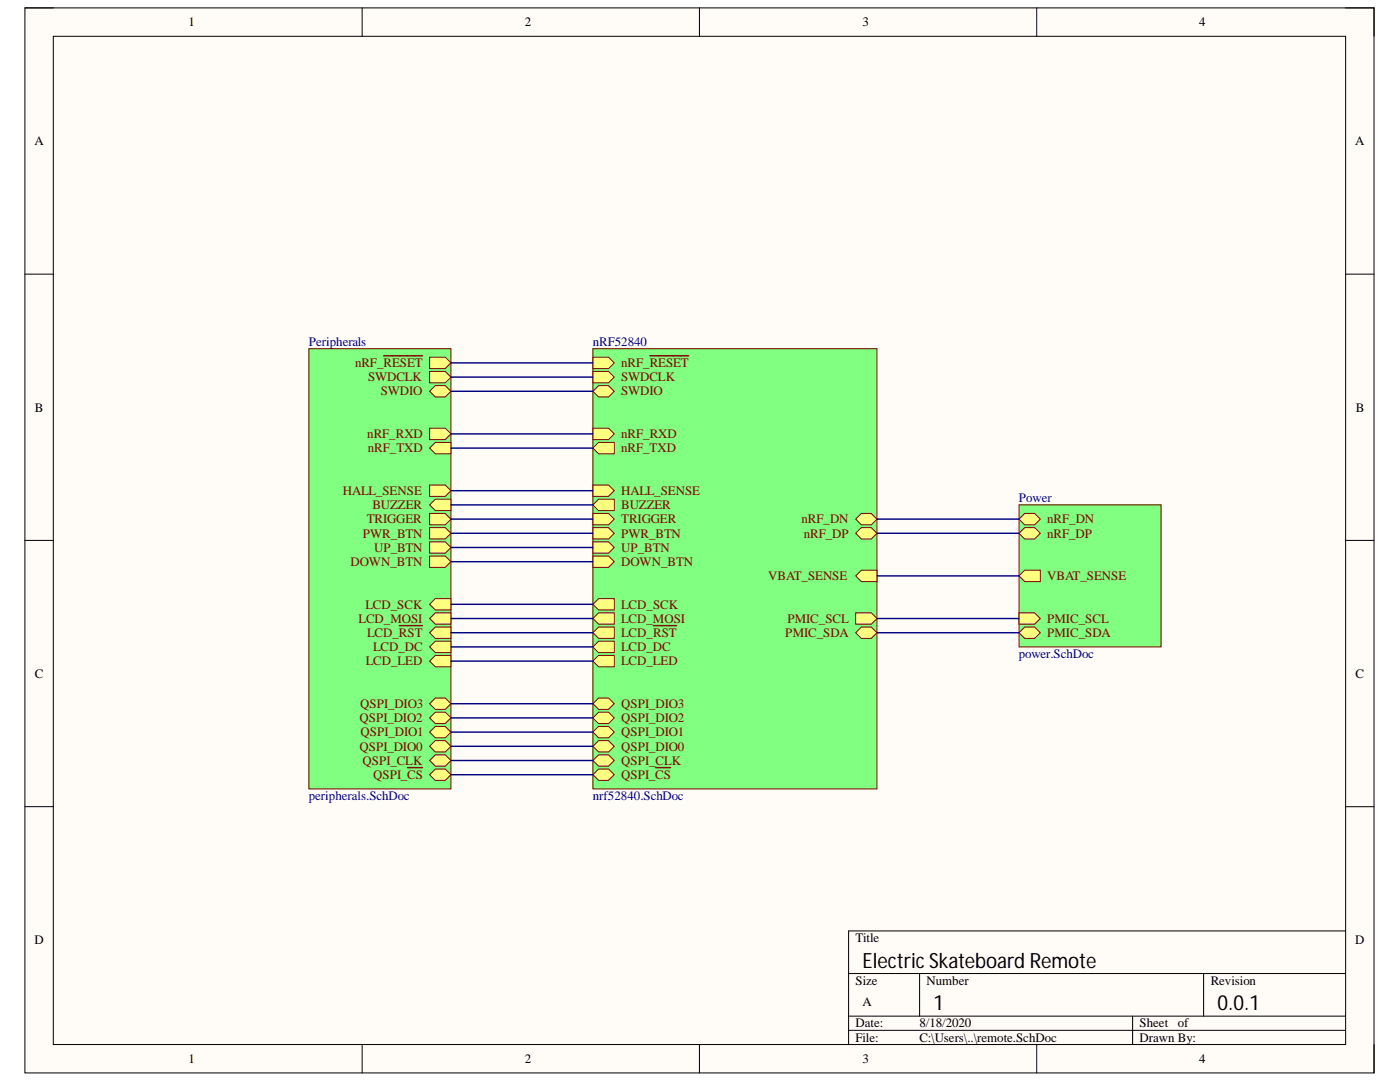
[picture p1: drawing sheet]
<svg xmlns="http://www.w3.org/2000/svg" width="279mm" height="216mm" viewBox="0 0 279 216" stroke-linecap="round" stroke-linejoin="round" font-family="sans-serif">
<path d="M5 1.6h269.2v212.5h-269.2z" fill-rule="evenodd" fill="#fffcf8"/>
<path d="M5 1.6h269.2v212.5h-269.2z" fill="none" stroke="#000" stroke-width=".2"/>
<path d="M10.6 7.2h257.9v201.2h-257.9z" fill-rule="evenodd" fill="#fffcf8"/>
<g fill="none" stroke="#000" stroke-width=".2">
<path d="M5 1.6h5.6M10.6 7.2h257.9v201.2h-257.9zM72.3 1.6v5.6M139.6 1.6v5.6M206.9 1.6v5.6M268.5 1.6h5.7v5.6M5 54.7h5.6M268.5 54.7h5.7M5 107.8h5.6M268.5 107.8h5.7M5 161h5.6M268.5 161h5.7"/>
<path d="M169.4 194.3h99.1M183.5 194.3v8.5M240.2 194.3v8.5M268.5 185.8h-99.1v22.6M72.3 208.4v5.7M139.6 208.4v5.7M169.4 202.8h99.1M169.4 205.6h99.1M206.9 208.4v5.7M226 202.8v5.6M274.2 208.4v5.7"/>
</g>
<path d="M118.3 69.6h56.7v87.8h-56.7z" fill-rule="evenodd" fill="#80ff80"/>
<path d="M118.3 69.6h56.7v87.8h-56.7z" fill="none" stroke="#800000" stroke-width=".2"/>
<path d="M118.3 85.4h3.2l1.1 1.2-1.1 1.1h-3.2z" fill-rule="evenodd" fill="#ffff80"/>
<path d="M118.3 85.4h3.2l1.1 1.2-1.1 1.1h-3.2z" fill="none" stroke="#800000" stroke-width=".2"/>
<path d="M118.3 108.1h3.2l1.1 1.1-1.1 1.2h-3.2z" fill-rule="evenodd" fill="#ffff80"/>
<path d="M118.3 108.1h3.2l1.1 1.1-1.1 1.2h-3.2z" fill="none" stroke="#800000" stroke-width=".2"/>
<path d="M118.3 146.1l1.2-1.2h2l1.1 1.2-1.1 1.1h-2z" fill-rule="evenodd" fill="#ffff80"/>
<path d="M118.3 146.1l1.2-1.2h2l1.1 1.2-1.1 1.1h-2z" fill="none" stroke="#800000" stroke-width=".2"/>
<path d="M118.3 154.6l1.2-1.2h2l1.1 1.2-1.1 1.1h-2z" fill-rule="evenodd" fill="#ffff80"/>
<path d="M118.3 154.6l1.2-1.2h2l1.1 1.2-1.1 1.1h-2z" fill="none" stroke="#800000" stroke-width=".2"/>
<path d="M130.8 153.2h3" fill="none" stroke="#800000" stroke-width=".29"/>
<path d="M118.3 110.9h3.2l1.1 1.2-1.1 1.1h-3.2z" fill-rule="evenodd" fill="#ffff80"/>
<path d="M118.3 110.9h3.2l1.1 1.2-1.1 1.1h-3.2z" fill="none" stroke="#800000" stroke-width=".2"/>
<path d="M118.3 100.7l1.2-1.1h3.1v2.3h-3.1z" fill-rule="evenodd" fill="#ffff80"/>
<path d="M118.3 100.7l1.2-1.1h3.1v2.3h-3.1z" fill="none" stroke="#800000" stroke-width=".2"/>
<path d="M118.3 71.3h3.2l1.1 1.1-1.1 1.1h-3.2z" fill-rule="evenodd" fill="#ffff80"/>
<path d="M118.3 71.3h3.2l1.1 1.1-1.1 1.1h-3.2z" fill="none" stroke="#800000" stroke-width=".2"/>
<path d="M129.7 71h7.7" fill="none" stroke="#800000" stroke-width=".29"/>
<path d="M118.3 78.1l1.2-1.2h2l1.1 1.2-1.1 1.1h-2z" fill-rule="evenodd" fill="#ffff80"/>
<path d="M118.3 78.1l1.2-1.2h2l1.1 1.2-1.1 1.1h-2z" fill="none" stroke="#800000" stroke-width=".2"/>
<path d="M118.3 129.1l1.2-1.2h3.1v2.3h-3.1z" fill-rule="evenodd" fill="#ffff80"/>
<path d="M118.3 129.1l1.2-1.2h3.1v2.3h-3.1z" fill="none" stroke="#800000" stroke-width=".2"/>
<path d="M170.8 103.6l1.1-1.2h2l1.1 1.2-1.1 1.1h-2z" fill-rule="evenodd" fill="#ffff80"/>
<path d="M170.8 103.6l1.1-1.2h2l1.1 1.2-1.1 1.1h-2z" fill="none" stroke="#800000" stroke-width=".2"/>
<path d="M118.3 148.9l1.2-1.1h2l1.1 1.1-1.1 1.1h-2z" fill-rule="evenodd" fill="#ffff80"/>
<path d="M118.3 148.9l1.2-1.1h2l1.1 1.1-1.1 1.1h-2z" fill="none" stroke="#800000" stroke-width=".2"/>
<path d="M118.3 120.6l1.2-1.2h3.1v2.3h-3.1z" fill-rule="evenodd" fill="#ffff80"/>
<path d="M118.3 120.6l1.2-1.2h3.1v2.3h-3.1z" fill="none" stroke="#800000" stroke-width=".2"/>
<path d="M170.8 106.4l1.1-1.1h2l1.1 1.1-1.1 1.2h-2z" fill-rule="evenodd" fill="#ffff80"/>
<path d="M170.8 106.4l1.1-1.1h2l1.1 1.1-1.1 1.2h-2z" fill="none" stroke="#800000" stroke-width=".2"/>
<path d="M118.3 143.3l1.2-1.2h2l1.1 1.2-1.1 1.1h-2z" fill-rule="evenodd" fill="#ffff80"/>
<path d="M118.3 143.3l1.2-1.2h2l1.1 1.2-1.1 1.1h-2z" fill="none" stroke="#800000" stroke-width=".2"/>
<path d="M118.3 151.8l1.2-1.2h2l1.1 1.2-1.1 1.1h-2z" fill-rule="evenodd" fill="#ffff80"/>
<path d="M118.3 151.8l1.2-1.2h2l1.1 1.2-1.1 1.1h-2z" fill="none" stroke="#800000" stroke-width=".2"/>
<path d="M118.3 74.1h3.2l1.1 1.1-1.1 1.2h-3.2z" fill-rule="evenodd" fill="#ffff80"/>
<path d="M118.3 74.1h3.2l1.1 1.1-1.1 1.2h-3.2z" fill="none" stroke="#800000" stroke-width=".2"/>
<path d="M118.3 96.8h3.2l1.1 1.1-1.1 1.1h-3.2z" fill-rule="evenodd" fill="#ffff80"/>
<path d="M118.3 96.8h3.2l1.1 1.1-1.1 1.1h-3.2z" fill="none" stroke="#800000" stroke-width=".2"/>
<path d="M118.3 123.4l1.2-1.1h3.1v2.2h-3.1z" fill-rule="evenodd" fill="#ffff80"/>
<path d="M118.3 123.4l1.2-1.1h3.1v2.2h-3.1z" fill="none" stroke="#800000" stroke-width=".2"/>
<path d="M118.3 105.3h3.2l1.1 1.1-1.1 1.1h-3.2z" fill-rule="evenodd" fill="#ffff80"/>
<path d="M118.3 105.3h3.2l1.1 1.1-1.1 1.1h-3.2z" fill="none" stroke="#800000" stroke-width=".2"/>
<path d="M118.3 102.4h3.2l1.1 1.2-1.1 1.1h-3.2z" fill-rule="evenodd" fill="#ffff80"/>
<path d="M118.3 102.4h3.2l1.1 1.2-1.1 1.1h-3.2z" fill="none" stroke="#800000" stroke-width=".2"/>
<path d="M118.3 126.3l1.2-1.2h3.1v2.3h-3.1z" fill-rule="evenodd" fill="#ffff80"/>
<path d="M118.3 126.3l1.2-1.2h3.1v2.3h-3.1z" fill="none" stroke="#800000" stroke-width=".2"/>
<path d="M130.4 124.8h4.6" fill="none" stroke="#800000" stroke-width=".29"/>
<path d="M118.3 140.4l1.2-1.1h2l1.1 1.1-1.1 1.1h-2z" fill-rule="evenodd" fill="#ffff80"/>
<path d="M118.3 140.4l1.2-1.1h2l1.1 1.1-1.1 1.1h-2z" fill="none" stroke="#800000" stroke-width=".2"/>
<path d="M118.3 89.4l1.2-1.1h3.1v2.2h-3.1z" fill-rule="evenodd" fill="#ffff80"/>
<path d="M118.3 89.4l1.2-1.1h3.1v2.2h-3.1z" fill="none" stroke="#800000" stroke-width=".2"/>
<path d="M170.8 114.9l1.1-1.1h3.1v2.3h-3.1z" fill-rule="evenodd" fill="#ffff80"/>
<path d="M170.8 114.9l1.1-1.1h3.1v2.3h-3.1z" fill="none" stroke="#800000" stroke-width=".2"/>
<path d="M170.8 122.3h3.1l1.1 1.1-1.1 1.2h-3.1z" fill-rule="evenodd" fill="#ffff80"/>
<path d="M170.8 122.3h3.1l1.1 1.1-1.1 1.2h-3.1z" fill="none" stroke="#800000" stroke-width=".2"/>
<path d="M171.9 125.1h2l1.1 1.2-1.1 1.1h-2l-1.1-1.1z" fill-rule="evenodd" fill="#ffff80"/>
<path d="M171.9 125.1h2l1.1 1.2-1.1 1.1h-2l-1.1-1.1z" fill="none" stroke="#800000" stroke-width=".2"/>
<path d="M118.3 131.9l1.2-1.1h3.1v2.2h-3.1z" fill-rule="evenodd" fill="#ffff80"/>
<path d="M118.3 131.9l1.2-1.1h3.1v2.2h-3.1z" fill="none" stroke="#800000" stroke-width=".2"/>
<path d="M203.4 100.7h28.3v28.4h-28.3z" fill-rule="evenodd" fill="#80ff80"/>
<path d="M203.4 100.7h28.3v28.4h-28.3z" fill="none" stroke="#800000" stroke-width=".2"/>
<path d="M203.4 106.4l1.1-1.1h2l1.1 1.1-1.1 1.2h-2z" fill-rule="evenodd" fill="#ffff80"/>
<path d="M203.4 106.4l1.1-1.1h2l1.1 1.1-1.1 1.2h-2z" fill="none" stroke="#800000" stroke-width=".2"/>
<path d="M203.4 103.6l1.1-1.2h2l1.1 1.2-1.1 1.1h-2z" fill-rule="evenodd" fill="#ffff80"/>
<path d="M203.4 103.6l1.1-1.2h2l1.1 1.2-1.1 1.1h-2z" fill="none" stroke="#800000" stroke-width=".2"/>
<path d="M203.4 114.9l1.1-1.1h3.1v2.3h-3.1z" fill-rule="evenodd" fill="#ffff80"/>
<path d="M203.4 114.9l1.1-1.1h3.1v2.3h-3.1z" fill="none" stroke="#800000" stroke-width=".2"/>
<path d="M204.5 125.1h2l1.1 1.2-1.1 1.1h-2l-1.1-1.1z" fill-rule="evenodd" fill="#ffff80"/>
<path d="M204.5 125.1h2l1.1 1.2-1.1 1.1h-2l-1.1-1.1z" fill="none" stroke="#800000" stroke-width=".2"/>
<path d="M203.4 122.3h3.1l1.1 1.1-1.1 1.2h-3.1z" fill-rule="evenodd" fill="#ffff80"/>
<path d="M203.4 122.3h3.1l1.1 1.1-1.1 1.2h-3.1z" fill="none" stroke="#800000" stroke-width=".2"/>
<path d="M61.7 69.6h28.3v87.8h-28.3z" fill-rule="evenodd" fill="#80ff80"/>
<path d="M61.7 69.6h28.3v87.8h-28.3z" fill="none" stroke="#800000" stroke-width=".2"/>
<path d="M85.7 120.6l1.2-1.2h3.1v2.3h-3.1z" fill-rule="evenodd" fill="#ffff80"/>
<path d="M85.7 120.6l1.2-1.2h3.1v2.3h-3.1z" fill="none" stroke="#800000" stroke-width=".2"/>
<path d="M85.7 123.4l1.2-1.1h3.1v2.2h-3.1z" fill-rule="evenodd" fill="#ffff80"/>
<path d="M85.7 123.4l1.2-1.1h3.1v2.2h-3.1z" fill="none" stroke="#800000" stroke-width=".2"/>
<path d="M85.7 126.3l1.2-1.2h3.1v2.3h-3.1z" fill-rule="evenodd" fill="#ffff80"/>
<path d="M85.7 126.3l1.2-1.2h3.1v2.3h-3.1z" fill="none" stroke="#800000" stroke-width=".2"/>
<path d="M79.7 124.8h4.6" fill="none" stroke="#800000" stroke-width=".29"/>
<path d="M85.7 129.1l1.2-1.2h3.1v2.3h-3.1z" fill-rule="evenodd" fill="#ffff80"/>
<path d="M85.7 129.1l1.2-1.2h3.1v2.3h-3.1z" fill="none" stroke="#800000" stroke-width=".2"/>
<path d="M85.7 74.1h3.2l1.1 1.1-1.1 1.2h-3.2z" fill-rule="evenodd" fill="#ffff80"/>
<path d="M85.7 74.1h3.2l1.1 1.1-1.1 1.2h-3.2z" fill="none" stroke="#800000" stroke-width=".2"/>
<path d="M85.7 71.3h3.2l1.1 1.1-1.1 1.1h-3.2z" fill-rule="evenodd" fill="#ffff80"/>
<path d="M85.7 71.3h3.2l1.1 1.1-1.1 1.1h-3.2z" fill="none" stroke="#800000" stroke-width=".2"/>
<path d="M76.6 71h7.7" fill="none" stroke="#800000" stroke-width=".28"/>
<path d="M85.7 78.1l1.2-1.2h2l1.1 1.2-1.1 1.1h-2z" fill-rule="evenodd" fill="#ffff80"/>
<path d="M85.7 78.1l1.2-1.2h2l1.1 1.2-1.1 1.1h-2z" fill="none" stroke="#800000" stroke-width=".2"/>
<path d="M85.7 89.4l1.2-1.1h3.1v2.2h-3.1z" fill-rule="evenodd" fill="#ffff80"/>
<path d="M85.7 89.4l1.2-1.1h3.1v2.2h-3.1z" fill="none" stroke="#800000" stroke-width=".2"/>
<path d="M85.7 85.4h3.2l1.1 1.2-1.1 1.1h-3.2z" fill-rule="evenodd" fill="#ffff80"/>
<path d="M85.7 85.4h3.2l1.1 1.2-1.1 1.1h-3.2z" fill="none" stroke="#800000" stroke-width=".2"/>
<path d="M85.7 154.6l1.2-1.2h2l1.1 1.2-1.1 1.1h-2z" fill-rule="evenodd" fill="#ffff80"/>
<path d="M85.7 154.6l1.2-1.2h2l1.1 1.2-1.1 1.1h-2z" fill="none" stroke="#800000" stroke-width=".2"/>
<path d="M81.3 153.2h3" fill="none" stroke="#800000" stroke-width=".29"/>
<path d="M85.7 151.8l1.2-1.2h2l1.1 1.2-1.1 1.1h-2z" fill-rule="evenodd" fill="#ffff80"/>
<path d="M85.7 151.8l1.2-1.2h2l1.1 1.2-1.1 1.1h-2z" fill="none" stroke="#800000" stroke-width=".2"/>
<path d="M85.7 148.9l1.2-1.1h2l1.1 1.1-1.1 1.1h-2z" fill-rule="evenodd" fill="#ffff80"/>
<path d="M85.7 148.9l1.2-1.1h2l1.1 1.1-1.1 1.1h-2z" fill="none" stroke="#800000" stroke-width=".2"/>
<path d="M85.7 146.1l1.2-1.2h2l1.1 1.2-1.1 1.1h-2z" fill-rule="evenodd" fill="#ffff80"/>
<path d="M85.7 146.1l1.2-1.2h2l1.1 1.2-1.1 1.1h-2z" fill="none" stroke="#800000" stroke-width=".2"/>
<path d="M85.7 143.3l1.2-1.2h2l1.1 1.2-1.1 1.1h-2z" fill-rule="evenodd" fill="#ffff80"/>
<path d="M85.7 143.3l1.2-1.2h2l1.1 1.2-1.1 1.1h-2z" fill="none" stroke="#800000" stroke-width=".2"/>
<path d="M85.7 140.4l1.2-1.1h2l1.1 1.1-1.1 1.1h-2z" fill-rule="evenodd" fill="#ffff80"/>
<path d="M85.7 140.4l1.2-1.1h2l1.1 1.1-1.1 1.1h-2z" fill="none" stroke="#800000" stroke-width=".2"/>
<path d="M85.7 131.9l1.2-1.1h3.1v2.2h-3.1z" fill-rule="evenodd" fill="#ffff80"/>
<path d="M85.7 131.9l1.2-1.1h3.1v2.2h-3.1z" fill="none" stroke="#800000" stroke-width=".2"/>
<path d="M85.7 100.7l1.2-1.1h3.1v2.3h-3.1z" fill-rule="evenodd" fill="#ffff80"/>
<path d="M85.7 100.7l1.2-1.1h3.1v2.3h-3.1z" fill="none" stroke="#800000" stroke-width=".2"/>
<path d="M85.7 110.9h3.2l1.1 1.2-1.1 1.1h-3.2z" fill-rule="evenodd" fill="#ffff80"/>
<path d="M85.7 110.9h3.2l1.1 1.2-1.1 1.1h-3.2z" fill="none" stroke="#800000" stroke-width=".2"/>
<path d="M85.7 102.4h3.2l1.1 1.2-1.1 1.1h-3.2z" fill-rule="evenodd" fill="#ffff80"/>
<path d="M85.7 102.4h3.2l1.1 1.2-1.1 1.1h-3.2z" fill="none" stroke="#800000" stroke-width=".2"/>
<path d="M85.7 96.8h3.2l1.1 1.1-1.1 1.1h-3.2z" fill-rule="evenodd" fill="#ffff80"/>
<path d="M85.7 96.8h3.2l1.1 1.1-1.1 1.1h-3.2z" fill="none" stroke="#800000" stroke-width=".2"/>
<path d="M85.7 105.3h3.2l1.1 1.1-1.1 1.1h-3.2z" fill-rule="evenodd" fill="#ffff80"/>
<path d="M85.7 105.3h3.2l1.1 1.1-1.1 1.1h-3.2z" fill="none" stroke="#800000" stroke-width=".2"/>
<path d="M85.7 108.1h3.2l1.1 1.1-1.1 1.2h-3.2z" fill-rule="evenodd" fill="#ffff80"/>
<path d="M85.7 108.1h3.2l1.1 1.1-1.1 1.2h-3.2z" fill="none" stroke="#800000" stroke-width=".2"/>
<g fill="none" stroke="#000080" stroke-width=".29">
<path d="M90 72.4h28.3M90 75.2h28.3M90 78.1h28.3M90 97.9h28.3M90 86.6h28.3M90 89.4h28.3M90 112.1h28.3M90 109.2h28.3M90 106.4h28.3M90 103.6h28.3M90 100.7h28.3M175 106.4h28.4"/>
<path d="M175 103.6h28.4M175 114.9h28.4M90 131.9h28.3M90 129.1h28.3M90 126.3h28.3M90 123.4h28.3M90 120.6h28.3M175 123.4h28.4M175 126.3h28.4M90 154.6h28.3M90 151.8h28.3M90 148.9h28.3"/>
<path d="M90 146.1h28.3M90 143.3h28.3M90 140.4h28.3"/>
</g>
<g font-size="4.2">
<text x="172.2" y="193.1">Electric Skateboard Remote</text>
<text x="186.3" y="201.6">1</text>
<text x="243" y="201.6">0.0.1</text>
</g>
<g font-size="2.6">
<text x="37.6" y="5.2">1</text>
<text x="104.7" y="5.2">2</text>
<text x="172.2" y="5.2">3</text>
<text x="239.3" y="5.2">4</text>
<text x="6.9" y="29">A</text>
<text x="270.5" y="29">A</text>
<text x="7" y="82.1">B</text>
<text x="270.6" y="82.1">B</text>
<text x="7" y="135.2">C</text>
<text x="270.5" y="135.2">C</text>
<text x="6.9" y="188.3">D</text>
<text x="170.8" y="188">Title</text>
<text x="270.5" y="188.3">D</text>
<text x="170.8" y="196.5">Size</text>
<text x="184.9" y="196.5">Number</text>
<text x="241.6" y="196.5">Revision</text>
<text x="172.2" y="200.8">A</text>
<text x="170.8" y="205">Date:</text>
<text x="170.8" y="207.8">File:</text>
<text x="183.5" y="205">8/18/2020</text>
<text x="183.5" y="207.8">C:\Users\..\remote.SchDoc</text>
<text x="227.4" y="205">Sheet</text>
<text x="227.4" y="207.8">Drawn By:</text>
<text x="235.1" y="205">of</text>
<text x="37.6" y="212.1">1</text>
<text x="104.7" y="212.1">2</text>
<text x="172.2" y="212.1">3</text>
<text x="239.3" y="212.1">4</text>
</g>
<g font-size="2.6" fill="#000080">
<text x="61.6" y="69">Peripherals</text>
<text x="118.3" y="69">nRF52840</text>
<text x="203.3" y="100.2">Power</text>
<text x="203.3" y="131.3">power.SchDoc</text>
<text x="61.6" y="159.7">peripherals.SchDoc</text>
<text x="118.3" y="159.7">nrf52840.SchDoc</text>
</g>
<g font-size="2.6" fill="#800000">
<text x="70.9" y="73.2">nRF_RESET</text>
<text x="73.5" y="76.1">SWDCLK</text>
<text x="124" y="73.2">nRF_RESET</text>
<text x="124" y="76.1">SWDCLK</text>
<text x="76" y="78.9">SWDIO</text>
<text x="124" y="78.9">SWDIO</text>
<text x="73.3" y="87.4">nRF_RXD</text>
<text x="124" y="87.4">nRF_RXD</text>
<text x="73.4" y="90.2">nRF_TXD</text>
<text x="124" y="90.2">nRF_TXD</text>
<text x="68.4" y="98.8">HALL_SENSE</text>
<text x="74.3" y="101.6">BUZZER</text>
<text x="124" y="101.6">BUZZER</text>
<text x="124" y="98.8">HALL_SENSE</text>
<text x="72.4" y="107.3">PWR_BTN</text>
<text x="73.2" y="104.4">TRIGGER</text>
<text x="124" y="107.3">PWR_BTN</text>
<text x="124" y="104.4">TRIGGER</text>
<text x="160" y="104.4">nRF_DN</text>
<text x="160.4" y="107.3">nRF_DP</text>
<text x="209" y="107.3">nRF_DP</text>
<text x="209" y="104.4">nRF_DN</text>
<text x="70" y="112.9">DOWN_BTN</text>
<text x="74.7" y="110.1">UP_BTN</text>
<text x="124" y="110.1">UP_BTN</text>
<text x="124" y="112.9">DOWN_BTN</text>
<text x="153.3" y="115.8">VBAT_SENSE</text>
<text x="209" y="115.8">VBAT_SENSE</text>
<text x="71.6" y="124.3">LCD_MOSI</text>
<text x="72.9" y="121.4">LCD_SCK</text>
<text x="124" y="121.4">LCD_SCK</text>
<text x="124" y="124.3">LCD_MOSI</text>
<text x="157.1" y="124.3">PMIC_SCL</text>
<text x="209" y="124.3">PMIC_SCL</text>
<text x="73.3" y="127.1">LCD_RST</text>
<text x="74.4" y="129.9">LCD_DC</text>
<text x="124" y="129.9">LCD_DC</text>
<text x="124" y="127.1">LCD_RST</text>
<text x="156.7" y="127.1">PMIC_SDA</text>
<text x="209" y="127.1">PMIC_SDA</text>
<text x="73" y="132.8">LCD_LED</text>
<text x="124" y="132.8">LCD_LED</text>
<text x="71.9" y="141.3">QSPI_DIO3</text>
<text x="124" y="141.3">QSPI_DIO3</text>
<text x="71.7" y="149.8">QSPI_DIO0</text>
<text x="71.7" y="144.1">QSPI_DIO2</text>
<text x="72" y="146.9">QSPI_DIO1</text>
<text x="124" y="146.9">QSPI_DIO1</text>
<text x="124" y="149.8">QSPI_DIO0</text>
<text x="124" y="144.1">QSPI_DIO2</text>
<text x="72.3" y="152.6">QSPI_CLK</text>
<text x="74.5" y="155.4">QSPI_CS</text>
<text x="124" y="155.4">QSPI_CS</text>
<text x="124" y="152.6">QSPI_CLK</text>
</g>
</svg>
